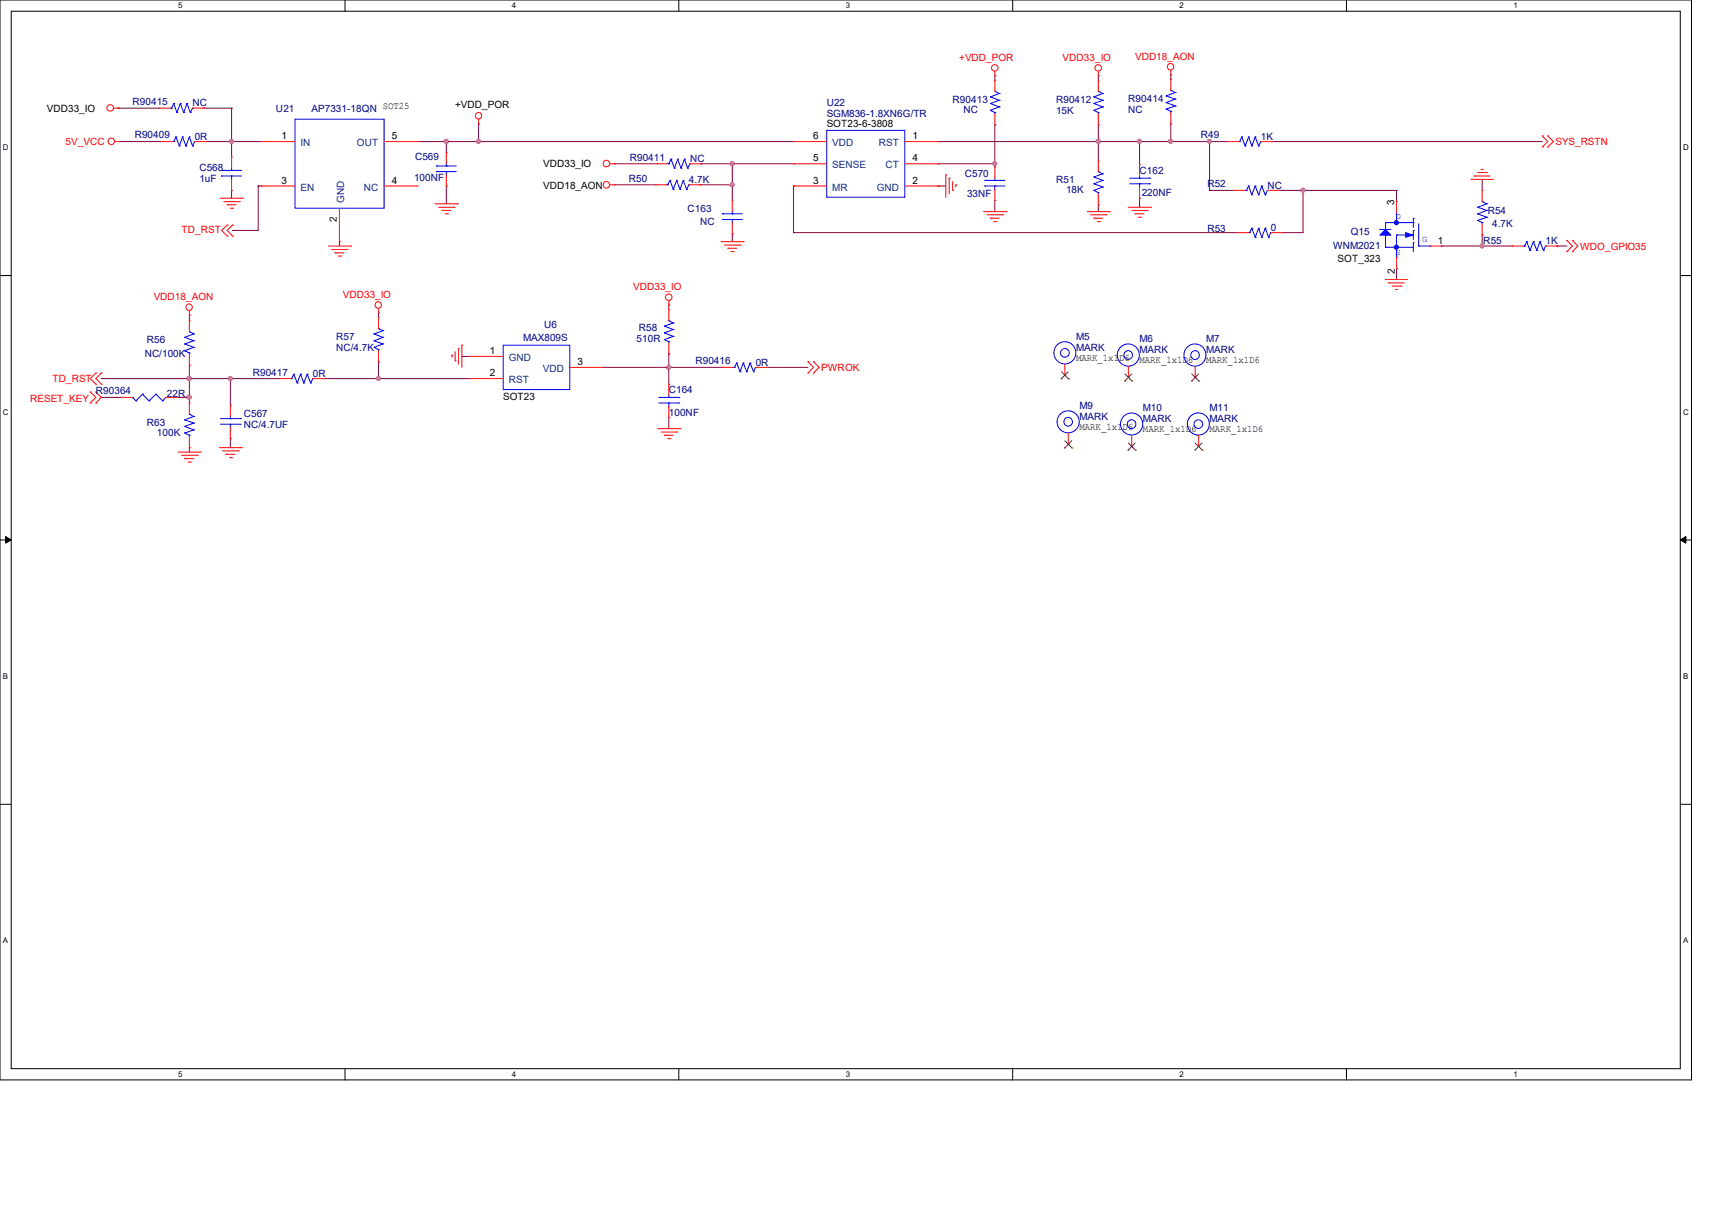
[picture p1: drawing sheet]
<svg xmlns="http://www.w3.org/2000/svg" width="297mm" height="210mm" viewBox="0 0 297 210" stroke-linecap="round" stroke-linejoin="round" font-family="sans-serif">
<path d="M0 0h293.5v187.3h-293.5zM1.9 1.9h289.6v183.4h-289.6z" fill="none" stroke="#000" stroke-width=".17"/>
<g fill="#fff">
<path d="M30.9 .2h.8v1.5h-.8z"/>
<path d="M30.9 185.5h.8v1.6h-.8z"/>
</g>
<path d="M59.9 0v1.9M59.9 185.3v2" fill="none" stroke="#000" stroke-width=".17"/>
<g fill="#fff">
<path d="M88.8 .2h.8v1.5h-.8z"/>
<path d="M88.8 185.5h.8v1.6h-.8z"/>
</g>
<path d="M117.8 0v1.9M117.8 185.3v2" fill="none" stroke="#000" stroke-width=".17"/>
<g fill="#fff">
<path d="M146.7 .2h.8v1.5h-.8z"/>
<path d="M146.7 185.5h.8v1.6h-.8z"/>
</g>
<path d="M175.7 0v1.9M175.7 185.3v2" fill="none" stroke="#000" stroke-width=".17"/>
<g fill="#fff">
<path d="M204.6 .2h.8v1.5h-.8z"/>
<path d="M204.6 185.5h.8v1.6h-.8z"/>
</g>
<path d="M233.6 0v1.9M233.6 185.3v2" fill="none" stroke="#000" stroke-width=".17"/>
<g fill="#fff">
<path d="M262.6 .2h.7v1.5h-.7z"/>
<path d="M262.6 185.5h.7v1.6h-.7z"/>
<path d="M.5 24.8h1v1.6h-1z"/>
<path d="M292 24.8h1v1.6h-1z"/>
<path d="M.5 70.7h1v1.5h-1z"/>
<path d="M292 70.7h1v1.5h-1z"/>
</g>
<path d="M0 47.8h1.9M291.5 47.8h2" fill="none" stroke="#000" stroke-width=".17"/>
<g fill="#fff">
<path d="M.5 116.5h.9v1.6h-.9z"/>
<path d="M292 116.5h.9v1.6h-.9z"/>
</g>
<path d="M0 93.6h1.9M291.5 93.6h2" fill="none" stroke="#000" stroke-width=".17"/>
<path d="M1 93l.9 .6-.9 .6zM291.5 93.6l1-.6v1.2z" fill="#000" stroke="#000" stroke-width=".17"/>
<g fill="#fff">
<path d="M.5 162.4h.9v1.5h-.9z"/>
<path d="M292 162.4h.9v1.5h-.9z"/>
</g>
<path d="M0 139.5h1.9M291.5 139.5h2" fill="none" stroke="#000" stroke-width=".17"/>
<g fill="none" stroke="#800040" stroke-width=".17">
<path d="M20.5 18.8h.1M20.5 18.8h7.1M35.3 18.8h.1M35.3 18.8h4.9M40.2 18.8h.1M40.2 18.8v8.4M172.6 13.1h.1M172.6 13.1v.8M190.5 13.1h.1M190.5 13.1v.8M203.1 13h.1M203.1 13v.7"/>
<path d="M20.7 24.6h.1M20.7 24.6h7.3M35.7 24.6h.1M35.7 24.6h9.7M40.2 24.6h.1M40.2 33h.1M40.2 33v1.4M40.3 40h.1M44.8 32.3h.1M44.8 32.3v7.7h-4.5M44.8 32.3h.6M72.4 24.6h.1"/>
<path d="M72.4 24.6h65.3M77.4 24.6h.1M77.4 32.3h.1M77.4 24.6v1.9M77.4 32.3v3M83 21.5h.1M83 24.6h.1M83 21.5v3.1M106.6 28.4h.1M106.6 32h.1M106.6 28.4h7.3M106.6 32h7.1"/>
<path d="M121.5 32h.1M121.5 32h5.5M121.6 28.4h.1M121.6 28.4h16.1M127 28.4h.1M127 32h.1M127 28.4v6.4M137.7 32.3h.1M137.7 32.3v8M162.7 24.6h.1M162.7 28.4h.1M162.7 32.3h.1"/>
<path d="M162.7 24.6h50.2M162.7 32.3h1.4M162.7 28.4h9.9M172.6 34.8h.1M172.6 21.6h.1M172.6 28.4h.1M172.6 21.6v7.4M172.6 34.8v1.9M190.5 35.5h.1M190.5 24.6h.1M190.5 21.6h.1M190.5 21.6v6.2"/>
<path d="M190.5 35.5v1.2M197.7 34.4h.1M197.7 24.6h.1M197.7 24.6v4M197.7 34.4v1.5M203.1 21.5h.1M203.1 24.6h.1M203.1 21.5v3.1M209.8 24.6h.1M209.8 33h.1M209.8 24.6v8.4M209.8 33h4.3"/>
<path d="M220.6 24.6h.1M220.6 24.6h47M221.8 33h.1M221.8 33h20.5M226.1 33h.1M226.1 33v7.3h-3.7M242.3 33h.1M242.3 33v2M257.1 31.1h.1M257.1 31.1v1.9M32.9 54.7h.1M32.9 54.7v.9"/>
<path d="M58.9 41.9h.1M58.9 41.9v.8M65.7 54.3h.1M65.7 54.3v.7M116 52.9h.1M116 52.9v.8M127 40.6h.1M127 40.6v1.3M137.7 40.3h.1M137.7 40.3h77M222.4 40.3h.1M242.3 46.5h.1"/>
<path d="M242.3 46.5v2M250 42.7h.1M250 42.7h12.3M257.1 40.8h.1M257.1 42.7h.1M257.1 40.8v1.9M270.1 42.7h.1M270.1 42.7h1.7M17.6 68.9h.1M17.6 65.7h.1M17.6 68.9h3.4M17.6 65.7h30.9"/>
<path d="M30.7 68.9h.1M30.7 68.9h2.2M32.9 77.6h.1M32.9 63.3h.1M32.9 65.7h.1M32.9 68.9h.1M32.9 63.3v6.6M32.9 77.6v.8M40 76.1h.1M40 65.7h.1M40 65.7v4.6M40 76.1v1.5"/>
<path d="M56.2 65.7h.1M56.2 65.7h25.3M65.7 62.7h.1M65.7 65.7h.1M65.7 62.7v3M80.1 61.8h.1M80.1 61.8h1.4M104.6 63.7h.1M104.6 63.7h20.7M116 72.4h.1M116 63.7h.1M116 61.4h.1"/>
<path d="M116 61.4v5.2M116 72.4v1.9M133 63.7h.1M133 63.7h7.2"/>
</g>
<g fill="#f0f" stroke="#f0f" stroke-width=".17">
<circle cx="65.6" cy="65.6" r=".36"/>
<circle cx="32.8" cy="65.6" r=".37"/>
<circle cx="127" cy="28.4" r=".36"/>
<circle cx="127" cy="32" r=".36"/>
<circle cx="172.6" cy="28.4" r=".36"/>
<circle cx="197.7" cy="24.5" r=".36"/>
<circle cx="190.5" cy="24.5" r=".36"/>
<circle cx="226" cy="33" r=".36"/>
<circle cx="77.4" cy="24.5" r=".36"/>
<circle cx="257.1" cy="42.7" r=".36"/>
<circle cx="209.8" cy="24.5" r=".36"/>
<circle cx="203.1" cy="24.5" r=".37"/>
<circle cx="83" cy="24.5" r=".36"/>
<circle cx="116" cy="63.7" r=".36"/>
<circle cx="40.2" cy="24.5" r=".36"/>
<circle cx="39.9" cy="65.6" r=".36"/>
<circle cx="32.8" cy="68.9" r=".37"/>
</g>
<g fill="none" stroke="#f00" stroke-width=".17">
<path d="M19.7 18.8h.8M20.5 18.8h.1M27.6 18.8h.1M27.6 18.8h1.9M33.4 18.8h1.9M35.3 18.8h.1M172.6 13.1h.1M172.6 13.9h.1M172.6 12.4v.7M172.6 13.9v1.9M172.6 19.7v1.9M190.5 13.1h.1"/>
<path d="M190.5 13.9h.1M190.5 12.4v.7M190.5 13.9v1.9M190.5 19.7v1.9M203.1 13h.1M203.1 13.7h.1M203.1 12.2v.8M203.1 13.7v2M203.1 19.5v2M19.9 24.6h.8M20.7 24.6h.1M28 24.6h.1"/>
<path d="M28 24.6h1.9M33.8 24.6h1.9M35.7 24.6h.1M38.2 34.4h3.9M38.8 35h2.7M39.4 35.5h.1M39.4 39h.1M39.4 35.5h1.5M39.4 39l-1 1 1 .9M40 36.1h.3M40.2 27.2h.1M40.2 33h.1"/>
<path d="M40.2 27.2v2M40.2 31.1v1.9M40.3 36.1h.1M40.3 39h.1M40.3 39l-.9 1 .9 .9M41.5 35h.1M42.1 34.4h.1M45.4 24.6h.1M45.4 32.3h.1M45.4 24.6h5.8M45.4 32.3h5.8M58.9 36.1v5.8"/>
<path d="M66.6 24.6h5.8M66.6 32.3h5.8M72.4 32.3h.1M72.4 24.6h.1M75.5 35.3h3.9M76.1 35.9h2.7M76.7 36.5h.1M76.7 36.5h1.5M77.2 37.1h.4M77.4 26.5h.1M77.4 32.3h.1M77.4 26.5v1.9"/>
<path d="M77.4 30.3v2M77.6 37.1h.1M78.8 35.9h.1M79.4 35.3h.1M83 21.5h.1M83 20.7v.8M105.8 32h.8M105.8 28.4h.8M106.6 32h.1M106.6 28.4h.1M113.7 32h.1M113.7 32h2"/>
<path d="M113.9 28.4h.1M113.9 28.4h1.9M119.5 32h2M119.7 28.4h1.9M121.5 32h.1M121.6 28.4h.1M127 34.8h.1M127 34.8v1.9M127 38.6v2M137.7 24.6h.1M137.7 28.4h.1M137.7 32.3h.1"/>
<path d="M137.7 24.6h5.7M137.7 28.4h5.7M137.7 32.3h5.7M157 24.6h5.7M157 28.4h5.7M157 32.3h5.7M162.7 32.3h.1M162.7 24.6h.1M162.7 28.4h.1M164.1 30.3h.1M164.1 30.3v3.9M164.7 30.9h.1"/>
<path d="M164.7 30.9v2.7M165.3 33h.1M165.3 31.5v1.5M165.8 32h.1M165.8 32v.4M170.6 36.7h3.9M171.2 37.3h2.7M171.8 37.8h.1M171.8 37.8h1.6M172.4 38.4h.4M172.6 21.6h.1M172.6 29h.1"/>
<path d="M172.6 34.8h.1M172.6 29v1.9M172.6 32.9v1.9M172.8 38.4h.1M173.9 37.3h.1M174.5 36.7h.1M188.6 36.7h3.9M189.2 37.3h2.7M189.8 37.8h.1M189.8 37.8h1.5M190.4 38.4h.4M190.5 21.6h.1"/>
<path d="M190.5 27.8h.1M190.5 35.5h.1M190.5 27.8v2M190.5 33.6v1.9M190.8 38.4h.1M191.9 37.3h.1M192.5 36.7h.1M195.7 35.9h3.9M196.3 36.5h2.8M196.9 37.1h.1M196.9 37.1h1.6M197.5 37.7h.4"/>
<path d="M197.7 28.6h.1M197.7 34.4h.1M197.7 28.6v1.9M197.7 32.4v2M197.9 37.7h.1M199.1 36.5h.1M199.6 35.9h.1M203.1 21.5h.1M212.9 24.6h.1M212.9 24.6h2M214.1 33h.1M214.1 33h1.9"/>
<path d="M218.7 24.6h1.9M219.9 33h1.9M220.6 24.6h.1M221.8 33h.1M242.3 35h.1M242.3 35v1.9M255.2 31.1h.1M255.2 31.1h3.9M255.8 30.5h.1M255.8 30.5h2.7M256.4 29.9h1.5M257 29.4h.1"/>
<path d="M257 29.4h.3M257.1 33h.1M257.1 33v2M257.1 38.8v2M257.9 29.9h.1M267.6 25.5h.1M267.6 23.6h.1M267.6 23.6l.9 1-.9 .9M268.5 25.5h.1M268.5 23.6h.1M268.5 23.6l1 1-1 .9M32.9 54.7h.1"/>
<path d="M32.9 55.6h.1M32.9 53.9v.8M32.9 55.6v1.9M39.4 40.9h.1M40.3 40.9h.1M57 42.7h3.8M57.5 43.3h2.7M58.1 43.9h.1M58.1 43.9h1.5M58.7 44.4h.4M58.9 41.9h.1M59.1 44.4h.1"/>
<path d="M60.2 43.3h.1M60.8 42.7h.1M65.7 54.3h.1M65.7 55h.1M65.7 53.5v.8M65.7 55v2M80.1 59.9h.1M80.1 59.9v3.8M116 52.9h.1M116 53.7h.1M116 52.2v.7M116 53.7v1.9"/>
<path d="M116 59.5v1.9M125.1 41.9h3.8M125.7 42.5h2.7M126.3 43.1h.1M126.3 43.1h1.5M126.8 43.6h.4M127 40.6h.1M127.2 43.6h.1M128.4 42.5h.1M128.9 41.9h.1M214.7 40.3h.1M214.7 40.3h1.9"/>
<path d="M220.5 40.3h1.9M222.4 40.3h.1M240.4 48.5h.1M240.4 48.5h3.8M240.9 49.1h.1M240.9 49.1h2.7M241.5 49.6h1.5M242.1 50.2h.1M242.1 50.2h.4M242.3 46.5h.1M242.3 44.6v1.9M243 49.6h.1"/>
<path d="M248.1 42.7h1.9M250 42.7h.1M257.1 40.8h.1M262.3 42.7h.1M262.3 42.7h2M268.1 42.7h2M270.1 42.7h.1M271.8 43.6h.1M271.8 41.7h.1M271.8 41.7l1 1-1 .9M272.8 43.6h.1M272.8 41.7h.1"/>
<path d="M272.8 41.7l.9 1-.9 .9M15.7 68h.1M15.7 69.9h.1M15.7 68l.9 .9-.9 1M16.6 69.9h.1M16.6 68h.1M16.6 66.6h.1M16.6 64.7h.1M16.6 68l1 .9-1 1M16.6 64.7l-.9 1 .9 .9M17.6 66.6h.1M17.6 64.7h.1"/>
<path d="M17.6 64.7l-1 1 1 .9M21 68.9h.1M21 68.9h2M28.8 68.9h1.9M30.7 68.9h.1M30.9 78.4h3.9M31.5 79h2.7M32 79.5h.1M32 79.5h1.6M32.9 63.3h.1M32.9 69.9h.1M32.9 77.6h.1"/>
<path d="M32.9 61.4v1.9M32.9 69.9v1.9M32.9 75.7v1.9M34.2 79h.1M34.8 78.4h.1M38.1 77.6h3.8M38.6 78.2h2.7M39.2 78.8h.1M39.2 78.8h1.6M39.8 79.4h.4M40 70.3h.1M40 76.1h.1"/>
<path d="M40 70.3v1.9M40 74.1v2M40.2 79.4h.1M41.3 78.2h.1M41.9 77.6h.1M48.5 65.7h.1M48.5 65.7h1.9M54.3 65.7h1.9M56.2 65.7h.1M65.7 62.7h.1M65.7 60.8v1.9M78.4 61.6h.1"/>
<path d="M78.4 61.6v.4M79 62.6h.1M79 61v1.6M79.5 60.5h.1M79.5 60.5v2.7M81.5 61.8h.1M81.5 65.7h.1M81.5 61.8h5.8M81.5 65.7h5.8M98.8 63.7h5.8M104.6 63.7h.1M114.1 74.3h3.9"/>
<path d="M114.7 74.9h2.7M115.3 75.5h.1M115.3 75.5h1.5M115.8 76.1h.4M116 61.4h.1M116 66.6h.1M116 72.4h.1M116 66.6v1.9M116 70.5v1.9M116.2 76.1h.1M117.4 74.9h.1M118 74.3h.1"/>
<path d="M125.3 63.7h.1M125.3 63.7h1.9M131.1 63.7h1.9M133 63.7h.1M140.2 64.7h.1M140.2 62.7h.1M140.2 62.7l.9 1-.9 1M141.1 64.7h.1M141.1 62.7h.1M141.1 62.7l1 1-1 1M184.7 65.1h.1M184.7 63.2v1.9"/>
<path d="M185.3 77h.1M185.3 75.1v1.9M195.7 65.4h.1M195.7 63.5v1.9M196.3 77.4h.1M196.3 75.5v1.9M207.3 65.4h.1M207.3 63.5v1.9M207.9 77.4h.1M207.9 75.5v1.9M32.6 80.1h.4M33 80.1h.1"/>
<circle cx="19.1" cy="18.7" r=".56"/>
<circle cx="172.6" cy="11.8" r=".56"/>
<circle cx="190.5" cy="11.8" r=".56"/>
<circle cx="203.1" cy="11.6" r=".56"/>
<circle cx="19.3" cy="24.5" r=".56"/>
<circle cx="83" cy="20.1" r=".56"/>
<circle cx="105.2" cy="28.4" r=".56"/>
<circle cx="105.2" cy="32" r=".56"/>
<circle cx="32.8" cy="53.3" r=".56"/>
<circle cx="65.6" cy="52.9" r=".56"/>
<circle cx="116" cy="51.5" r=".56"/>
</g>
<g fill="none" stroke="#00f" stroke-width=".17">
<path d="M29.5 18.8h.3M29.8 18.8h.1M30.1 17.9h.1M30.1 17.9l-.3 .9M30.1 17.9l.6 1.6M30.7 19.5h.1M31.3 17.9h.1M31.3 17.9l-.6 1.6M31.3 17.9l.6 1.6M31.9 19.5h.1M32.4 17.9h.1M32.4 17.9l-.5 1.6"/>
<path d="M32.4 17.9l.6 1.6M33 19.5h.1M33.4 18.8h.1M33.4 18.8l-.4 .7M171.8 19.1h.1M171.8 17.9h.1M171.8 16.8h.1M171.8 19.1l.8 .4M171.8 17.9l1.6 .6M171.8 16.8l1.6 .6M172.6 15.8h.1M172.6 19.5h.1"/>
<path d="M172.6 15.8l.8 .4M172.6 19.5v.2M173.4 18.5h.1M173.4 17.4h.1M173.4 16.2h.1M173.4 18.5l-1.6 .6M173.4 17.4l-1.6 .5M173.4 16.2l-1.6 .6M189.8 19.1h.1M189.8 17.9h.1M189.8 16.8h.1M189.8 19.1l.7 .4"/>
<path d="M189.8 17.9l1.5 .6M189.8 16.8l1.5 .6M190.5 15.8h.1M190.5 19.5h.1M190.5 15.8l.8 .4M190.5 19.5v.2M191.3 18.5h.1M191.3 17.4h.1M191.3 16.2h.1M191.3 18.5l-1.5 .6M191.3 17.4l-1.5 .5M191.3 16.2l-1.5 .6"/>
<path d="M202.3 18.9h.1M202.3 17.8h.1M202.3 16.6h.1M202.3 18.9l.8 .4M202.3 17.8l1.6 .6M202.3 16.6l1.6 .6M203.1 15.7h.1M203.1 19.3h.1M203.1 15.7l.8 .3M203.1 19.3v.2M203.9 18.4h.1M203.9 17.2h.1"/>
<path d="M203.9 16h.1M203.9 18.4l-1.6 .5M203.9 17.2l-1.6 .6M203.9 16l-1.6 .6M29.9 24.6h.2M30.1 24.6h.1M30.5 23.7h.1M30.5 23.7l-.4 .9M30.5 23.7l.6 1.6M31.1 25.3h.1M31.7 23.7h.1M31.7 23.7l-.6 1.6"/>
<path d="M31.7 23.7l.6 1.6M32.3 25.3h.1M32.9 23.7h.1M32.9 23.7l-.6 1.6M32.9 23.7l.5 1.6M33.4 25.3h.1M33.8 24.6h.1M33.8 24.6l-.4 .7M38.4 30.5h.1M38.4 29.5h.1M38.4 30.5h3.5M38.4 29.5h3.5"/>
<path d="M40.2 29.5h.1M40.2 30.5h.1M40.2 29.2v.3M40.2 30.5v.6M51.2 20.7h15.4v15.4h-15.4zM75.7 29.8h.1M75.7 28.8h.1M75.7 29.8h3.5M75.7 28.8h3.5M77.4 28.8h.1M77.4 29.8h.1M77.4 28.4v.4"/>
<path d="M77.4 29.8v.5M115.7 32h.1M115.8 32h.1M115.8 28.4h.2M116 28.4h.1M116.2 31.3h.1M116.2 31.3l-.4 .7M116.2 31.3l.6 1.6M116.4 27.6h.1M116.4 27.6l-.4 .8M116.4 27.6l.6 1.6M116.8 32.9h.1"/>
<path d="M117 29.2h.1M117.4 31.3h.1M117.4 31.3l-.6 1.6M117.4 31.3l.6 1.6M117.6 27.6h.1M117.6 27.6l-.6 1.6M117.6 27.6l.6 1.6M118 32.9h.1M118.2 29.2h.1M118.5 31.3h.1M118.5 31.3l-.5 1.6M118.5 31.3l.6 1.6"/>
<path d="M118.7 27.6h.1M118.7 27.6l-.5 1.6M118.7 27.6l.6 1.6M119.1 32.9h.1M119.3 29.2h.1M119.5 32h.1M119.5 32l-.4 .9M119.7 28.4h.1M119.7 28.4l-.4 .8M125.3 38.1h.1M125.3 37.1h.1M125.3 38.1h3.5"/>
<path d="M125.3 37.1h3.5M127 37.1h.1M127 38.1h.1M127 36.7v.4M127 38.1v.5M143.4 22.6h13.6v11.6h-13.6zM170.9 32.3h.1M170.9 31.3h.1M170.9 32.3h3.4M170.9 31.3h3.4M172.6 31.3h.1M172.6 32.3h.1"/>
<path d="M172.6 30.9v.4M172.6 32.3v.6M189.8 33h.1M189.8 31.9h.1M189.8 30.7h.1M189.8 33l.7 .4M189.8 31.9l1.5 .5M189.8 30.7l1.5 .6M190.5 29.8h.1M190.5 33.4h.1M190.5 33.4v.2M190.5 29.8l.8 .3"/>
<path d="M191.3 32.4h.1M191.3 31.3h.1M191.3 30.1h.1M191.3 32.4l-1.5 .6M191.3 31.3l-1.5 .6M191.3 30.1l-1.5 .6M196 31.9h3.4M196 30.9h3.4M197.7 30.9h.1M197.7 31.9h.1M197.7 30.5v.4M197.7 31.9v.5"/>
<path d="M199.4 31.9h.1M199.4 30.9h.1M214.9 24.6h.2M215.1 24.6h.1M215.4 23.7h.1M215.4 23.7l-.3 .9M215.4 23.7l.6 1.6M216 25.3h.1M216 33h.2M216.2 33h.1M216.6 23.7h.1M216.6 32.3h.1"/>
<path d="M216.6 23.7l-.6 1.6M216.6 23.7l.6 1.6M216.6 32.3l-.4 .7M216.6 32.3l.6 1.5M217.2 39.6h.1M217.2 25.3h.1M217.2 33.8h.1M217.2 39.6l-.4 .7M217.2 39.6l.6 1.5M217.8 23.7h.1M217.8 32.3h.1M217.8 23.7l-.6 1.6"/>
<path d="M217.8 23.7l.6 1.6M217.8 32.3l-.6 1.5M217.8 32.3l.6 1.5M218.4 39.6h.1M218.4 25.3h.1M218.4 33.8h.1M218.4 39.6l-.6 1.5M218.4 39.6l.5 1.5M218.7 24.6h.1M218.7 24.6l-.3 .7M218.9 32.3h.1M218.9 32.3l-.5 1.5"/>
<path d="M218.9 32.3l.6 1.5M219.5 39.6h.1M219.5 33.8h.1M219.5 39.6l-.6 1.5M219.5 39.6l.6 1.5M219.9 33h.1M219.9 33l-.4 .8M239.4 39.8h.1M239.4 39.8h1.9M240.4 38.6h.1M240.4 38.6v1.2M240.4 38.6h4.8"/>
<path d="M242.3 38.6h.1M242.3 36.9v1.7M245.2 40h.1M245.2 37.8h.1M245.2 38.6h.1M245.2 37.8v1.6M245.2 40v1.5M246.1 38.8v3.9M256.4 38.2h.1M256.4 37.1h.1M256.4 35.9h.1M256.4 38.2l.7 .4"/>
<path d="M256.4 37.1l1.5 .6M256.4 35.9l1.5 .6M257.1 35h.1M257.1 38.6h.1M257.1 35l.8 .3M257.1 38.6v.2M257.9 37.7h.1M257.9 36.5h.1M257.9 35.3h.1M257.9 37.7l-1.5 .5M257.9 36.5l-1.5 .6M257.9 35.3l-1.5 .6"/>
<path d="M32 59.6h.1M32 58.5h.1M32 59.6l1.6 .6M32 58.5l1.6 .6M32.9 57.5h.1M32.9 57.5l.7 .4M33.6 59.1h.1M33.6 57.9h.1M33.6 59.1l-1.6 .5M33.6 57.9l-1.6 .6M64.9 59.1h.1M64.9 57.9h.1"/>
<path d="M64.9 59.1l1.5 .5M64.9 57.9l1.5 .6M65.7 57h.1M65.7 57l.7 .4M66.4 59.6h.1M66.4 58.5h.1M66.4 57.4h.1M66.4 59.6l-1.5 .6M66.4 58.5l-1.5 .6M66.4 57.4l-1.5 .5M87.3 59.9h11.5v7.7h-11.5zM115.3 58.9h.1"/>
<path d="M115.3 57.7h.1M115.3 56.6h.1M115.3 58.9l.7 .4M115.3 57.7l1.5 .6M115.3 56.6l1.5 .5M116 55.6h.1M116 59.3h.1M116 55.6l.8 .4M116 59.3v.2M116.8 58.3h.1M116.8 57.1h.1M116.8 56h.1"/>
<path d="M116.8 58.3l-1.5 .6M116.8 57.1l-1.5 .6M116.8 56l-1.5 .6M216.6 40.3h.2M216.8 40.3h.1M217.8 41.1h.1M218.9 41.1h.1M220.1 41.1h.1M220.5 40.3h.1M220.5 40.3l-.4 .8M240.4 42.9h.1M240.4 40.8h.1"/>
<path d="M240.4 42.9h4.8M240.4 40.8v2.1M242.3 40.8h.1M242.3 44.6h.1M242.3 40.8v3.8M242.3 40.8h1.9M245.2 42.1h.1M245.2 42.1v1.5M246.1 42.7h.1M246.1 42.7h2M248.1 42.7h.1M264.3 42.7h.2"/>
<path d="M264.5 42.7h.1M264.9 41.9h.1M264.9 41.9l-.4 .8M264.9 41.9l.5 1.5M265.4 43.4h.1M266 41.9h.1M266 41.9l-.6 1.5M266 41.9l.6 1.5M266.6 43.4h.1M267.2 41.9h.1M267.2 41.9l-.6 1.5M267.2 41.9l.6 1.5"/>
<path d="M267.8 43.4h.1M268.1 42.7h.1M268.1 42.7l-.3 .7M23 68.9h.1M23 68.9l.6 .6M23.6 69.5h.1M24.7 68.4h.1M24.7 68.4l1.2 1.1M24.7 68.4l-1.1 1.1M25.9 69.5h.1M27.1 68.4h.1M27.1 68.4l1.1 1.1"/>
<path d="M27.1 68.4l-1.2 1.1M28.2 69.5h.1M28.8 68.9l-.6 .6M32 60.8h.1M32 75.1h.1M32 74h.1M32 72.8h.1M32 60.8l.9 .4M32 75.1l.9 .4M32 74l1.6 .5M32 72.8l1.6 .6M32.9 61.2h.1"/>
<path d="M32.9 71.8h.1M32.9 75.5h.1M32.9 61.2v.2M32.9 75.5v.2M32.9 71.8l.7 .4M33.6 60.2h.1M33.6 74.5h.1M33.6 73.4h.1M33.6 72.2h.1M33.6 60.2l-1.6 .6M33.6 74.5l-1.6 .6M33.6 73.4l-1.6 .6"/>
<path d="M33.6 72.2l-1.6 .6M38.2 73.6h3.5M38.2 72.6h3.5M40 72.6h.1M40 73.6h.1M40 72.2v.4M40 73.6v.5M41.7 73.6h.1M41.7 72.6h.1M50.4 65.7h.2M50.6 65.7h.1M51 64.9h.1"/>
<path d="M51 64.9l-.4 .8M51 64.9l.6 1.5M51.6 66.4h.1M52.2 64.9h.1M52.2 64.9l-.6 1.5M52.2 64.9l.5 1.5M52.7 66.4h.1M53.3 64.9h.1M53.3 64.9l-.6 1.5M53.3 64.9l.6 1.5M53.9 66.4h.1M54.3 65.7h.1"/>
<path d="M54.3 65.7l-.4 .7M64.9 60.2h.1M64.9 60.2l.8 .4M65.7 60.6h.1M65.7 60.6v.2M114.3 69.9h3.5M114.3 68.9h3.5M116 68.9h.1M116 69.9h.1M116 68.5v.4M116 69.9v.6M117.8 69.9h.1"/>
<path d="M117.8 68.9h.1M127.2 63.7h.2M127.4 63.7h.1M127.8 62.9h.1M127.8 62.9l-.4 .8M127.8 62.9l.6 1.6M128.4 64.5h.1M128.9 62.9h.1M128.9 62.9l-.5 1.6M128.9 62.9l.6 1.6M129.5 64.5h.1M130.1 62.9h.1"/>
<path d="M130.1 62.9l-.6 1.6M130.1 62.9l.6 1.6M130.7 64.5h.1M131.1 63.7h.1M131.1 63.7l-.4 .8"/>
<circle cx="184.7" cy="61.2" r="1.92"/>
<circle cx="184.8" cy="61.2" r=".75"/>
<circle cx="185.3" cy="73.1" r=".75"/>
<circle cx="185.3" cy="73.2" r="1.92"/>
<circle cx="195.7" cy="61.6" r=".75"/>
<circle cx="195.7" cy="61.6" r="1.92"/>
<circle cx="196.3" cy="73.5" r=".75"/>
<circle cx="196.3" cy="73.5" r="1.92"/>
<circle cx="207.3" cy="61.6" r="1.92"/>
<circle cx="207.3" cy="61.6" r=".75"/>
<circle cx="207.9" cy="73.5" r="1.92"/>
<circle cx="207.9" cy="73.6" r=".75"/>
</g>
<g fill="none" stroke="#804000" stroke-width=".17">
<path d="M184.1 65.7h.1M184.1 64.5l1.3 1.2M184.7 77.7h.1M184.7 76.5l1.3 1.2M185.3 64.5l-1.2 1.2M185.4 65.7h.1M185.9 76.5l-1.2 1.2M186 77.7h.1M195.1 66.1h.1M195.2 64.9l1.2 1.2M195.7 78.1h.1M195.7 76.8l1.3 1.3"/>
<path d="M196.3 64.9l-1.2 1.2M196.4 66.1h.1M196.9 76.8l-1.2 1.3M197 78.1h.1M206.7 66.1h.1M206.8 64.9l1.2 1.2M207.3 78.1h.1M207.3 76.8l1.3 1.3M207.9 64.9l-1.2 1.2M208 66.1h.1M208.5 76.8l-1.2 1.3M208.6 78.1h.1"/>
</g>
<g fill="#00f" stroke="#00f" stroke-width=".17">
<path d="M240.4 39.8l.9 1h-1.9z"/>
<path d="M243.8 40.3l1.4 .5-1.4 .3z"/>
<circle cx="242.3" cy="38.6" r=".36"/>
<circle cx="242.3" cy="42.9" r=".36"/>
</g>
<g font-size="1.7" fill="#f00">
<text x="166.4" y="10.5">+VDD_POR</text>
<text x="184.4" y="10.5">VDD33_IO</text>
<text x="196.9" y="10.3">VDD18_AON</text>
<text x="11.4" y="25.2">5V_VCC</text>
<text x="269.9" y="25.2">SYS_RSTN</text>
<text x="31.5" y="40.4">TD_RST</text>
<text x="274.1" y="43.3">WDO_GPIO35</text>
<text x="26.7" y="52">VDD18_AON</text>
<text x="59.5" y="51.6">VDD33_IO</text>
<text x="109.9" y="50.3">VDD33_IO</text>
<text x="142.5" y="64.3">PWROK</text>
<text x="5.2" y="69.8">RESET_KEY</text>
<text x="9.1" y="66.3">TD_RST</text>
</g>
<g font-size="1.7" fill="#000080">
<text x="165.3" y="17.8">R90413</text>
<text x="183.2" y="17.8">R90412</text>
<text x="195.7" y="17.7">R90414</text>
<text x="23" y="18.2">R90415</text>
<text x="33.4" y="18.4">NC</text>
<text x="47.9" y="19.4">U21</text>
<text x="54.1" y="19.4">AP7331-18QN SOT25</text>
<text x="143.4" y="18.4">U22</text>
<text x="143.4" y="20.4">SGM836-1.8XN6G/TR</text>
<text x="167.2" y="19.6">NC</text>
<text x="183.2" y="19.8">15K</text>
<text x="195.7" y="19.6">NC</text>
<text x="23.4" y="24">R90409</text>
<text x="33.8" y="24.2">0R</text>
<text x="34.6" y="29.6">C568</text>
<text x="72" y="27.7">C569</text>
<text x="109.3" y="27.9">R90411</text>
<text x="119.7" y="28.1">NC</text>
<text x="208.3" y="24">R49</text>
<text x="218.7" y="24.2">1K</text>
<text x="34.6" y="31.5">1uF</text>
<text x="71.8" y="31.4">100NF</text>
<text x="109.1" y="31.5">R50</text>
<text x="119.5" y="31.7">4.7K</text>
<text x="167.4" y="30.8">C570</text>
<text x="167.8" y="34.2">33NF</text>
<text x="183.2" y="31.7">R51</text>
<text x="184.9" y="33.5">18K</text>
<text x="197.7" y="30.2">C162</text>
<text x="198.1" y="34">220NF</text>
<text x="209.5" y="32.5">R52</text>
<text x="219.9" y="32.7">NC</text>
<text x="119.3" y="36.7">C163</text>
<text x="121.5" y="39.1">NC</text>
<text x="209.5" y="40.2">R53</text>
<text x="220.5" y="40">0</text>
<text x="234.4" y="40.8">Q15</text>
<text x="258.1" y="37.1">R54</text>
<text x="258.9" y="39.3">4.7K</text>
<text x="231.3" y="43.1">WNM2021</text>
<text x="257.3" y="42.4">R55</text>
<text x="268.1" y="42.4">1K</text>
<text x="25.5" y="59.5">R56</text>
<text x="58.3" y="59">R57</text>
<text x="90.8" y="59.1">MAX809S</text>
<text x="94.4" y="56.9">U6</text>
<text x="110.4" y="59.3">510R</text>
<text x="110.8" y="57.4">R58</text>
<text x="186.7" y="59">M5</text>
<text x="197.7" y="59.3">M6</text>
<text x="209.2" y="59.3">M7</text>
<text x="25.1" y="61.8">NC/100K</text>
<text x="43.9" y="65.1">R90417</text>
<text x="54.3" y="65.3">0R</text>
<text x="58.3" y="60.9">NC/4.7K</text>
<text x="120.6" y="63.2">R90416</text>
<text x="131.1" y="63.4">0R</text>
<text x="186.7" y="60.9">MARK</text>
<text x="197.7" y="61.3">MARK</text>
<text x="209.2" y="61.3">MARK</text>
<text x="16.6" y="68.4">R90364</text>
<text x="29" y="68.8">22R</text>
<text x="116" y="68.2">C164</text>
<text x="187.3" y="70.9">M9</text>
<text x="198.3" y="71.3">M10</text>
<text x="209.8" y="71.3">M11</text>
<text x="25.5" y="73.8">R63</text>
<text x="27.2" y="75.6">100K</text>
<text x="42.3" y="72.3">C567</text>
<text x="42.3" y="74.2">NC/4.7UF</text>
<text x="116" y="72.1">100NF</text>
<text x="187.3" y="72.9">MARK</text>
<text x="198.3" y="73.2">MARK</text>
<text x="209.8" y="73.2">MARK</text>
</g>
<g font-size="1.7">
<text x="8.1" y="19.4">VDD33_IO</text>
<text x="78.9" y="18.8">+VDD_POR</text>
<text x="143.4" y="22.1">SOT23-6-3808</text>
<text x="48.9" y="24.1">1</text>
<text x="68" y="24.1">5</text>
<text x="94.2" y="29">VDD33_IO</text>
<text x="141.1" y="24.1">6</text>
<text x="141.1" y="28">5</text>
<text x="158.3" y="24.1">1</text>
<text x="158.3" y="28">4</text>
<text x="48.9" y="31.8">3</text>
<text x="68" y="31.8">4</text>
<text x="94.2" y="32.7">VDD18_AON</text>
<text x="141.1" y="31.8">3</text>
<text x="158.3" y="31.8">2</text>
<text x="241.8" y="35.5" transform="rotate(-90 241.8 35.5)">3</text>
<text x="58.5" y="38.4" transform="rotate(-90 58.5 38.4)">2</text>
<text x="232.1" y="45.5">SOT_323</text>
<text x="242" y="47.5" transform="rotate(-90 242 47.5)">2</text>
<text x="249.4" y="42.4">1</text>
<text x="85" y="61.4">1</text>
<text x="85" y="65.2">2</text>
<text x="100.2" y="63.3">3</text>
<text x="186.7" y="62.6">MARK_1x1D6</text>
<text x="197.7" y="63">MARK_1x1D6</text>
<text x="209.3" y="63">MARK_1x1D6</text>
<text x="87.3" y="69.4">SOT23</text>
<text x="187.3" y="74.6">MARK_1x1D6</text>
<text x="198.3" y="75">MARK_1x1D6</text>
<text x="209.8" y="75">MARK_1x1D6</text>
</g>
<g font-size="1.7" fill="#004080">
<text x="52.2" y="25.4">IN</text>
<text x="61.9" y="25.4">OUT</text>
<text x="144.4" y="25.4">VDD</text>
<text x="144.4" y="29.2">SENSE</text>
<text x="152.5" y="25.4">RST</text>
<text x="153.6" y="29.2">CT</text>
<text x="52.2" y="33.1">EN</text>
<text x="59.7" y="35.1" transform="rotate(-90 59.7 35.1)">GND</text>
<text x="63.1" y="33.1">NC</text>
<text x="144.4" y="33.1">MR</text>
<text x="152.1" y="33.1">GND</text>
<text x="88.3" y="62.6">GND</text>
<text x="94.2" y="64.5">VDD</text>
<text x="88.3" y="66.5">RST</text>
</g>
<g font-size="1.6" fill="#00f">
<text x="242.1" y="37.9">D</text>
<text x="246.7" y="42">G</text>
<text x="242.1" y="44.3">S</text>
</g>
<g font-size="1.4">
<text x="30.9" y="1.4">5</text>
<text x="88.8" y="1.4">4</text>
<text x="146.7" y="1.4">3</text>
<text x="204.6" y="1.4">2</text>
<text x="262.6" y="1.4">1</text>
<text x=".5" y="26.1">D</text>
<text x="292" y="26.1">D</text>
<text x=".5" y="71.9">C</text>
<text x="292" y="71.9">C</text>
<text x=".5" y="117.8">B</text>
<text x="292" y="117.8">B</text>
<text x=".5" y="163.6">A</text>
<text x="292" y="163.6">A</text>
<text x="30.9" y="186.8">5</text>
<text x="88.8" y="186.8">4</text>
<text x="146.7" y="186.8">3</text>
<text x="204.6" y="186.8">2</text>
<text x="262.6" y="186.8">1</text>
</g>
</svg>
